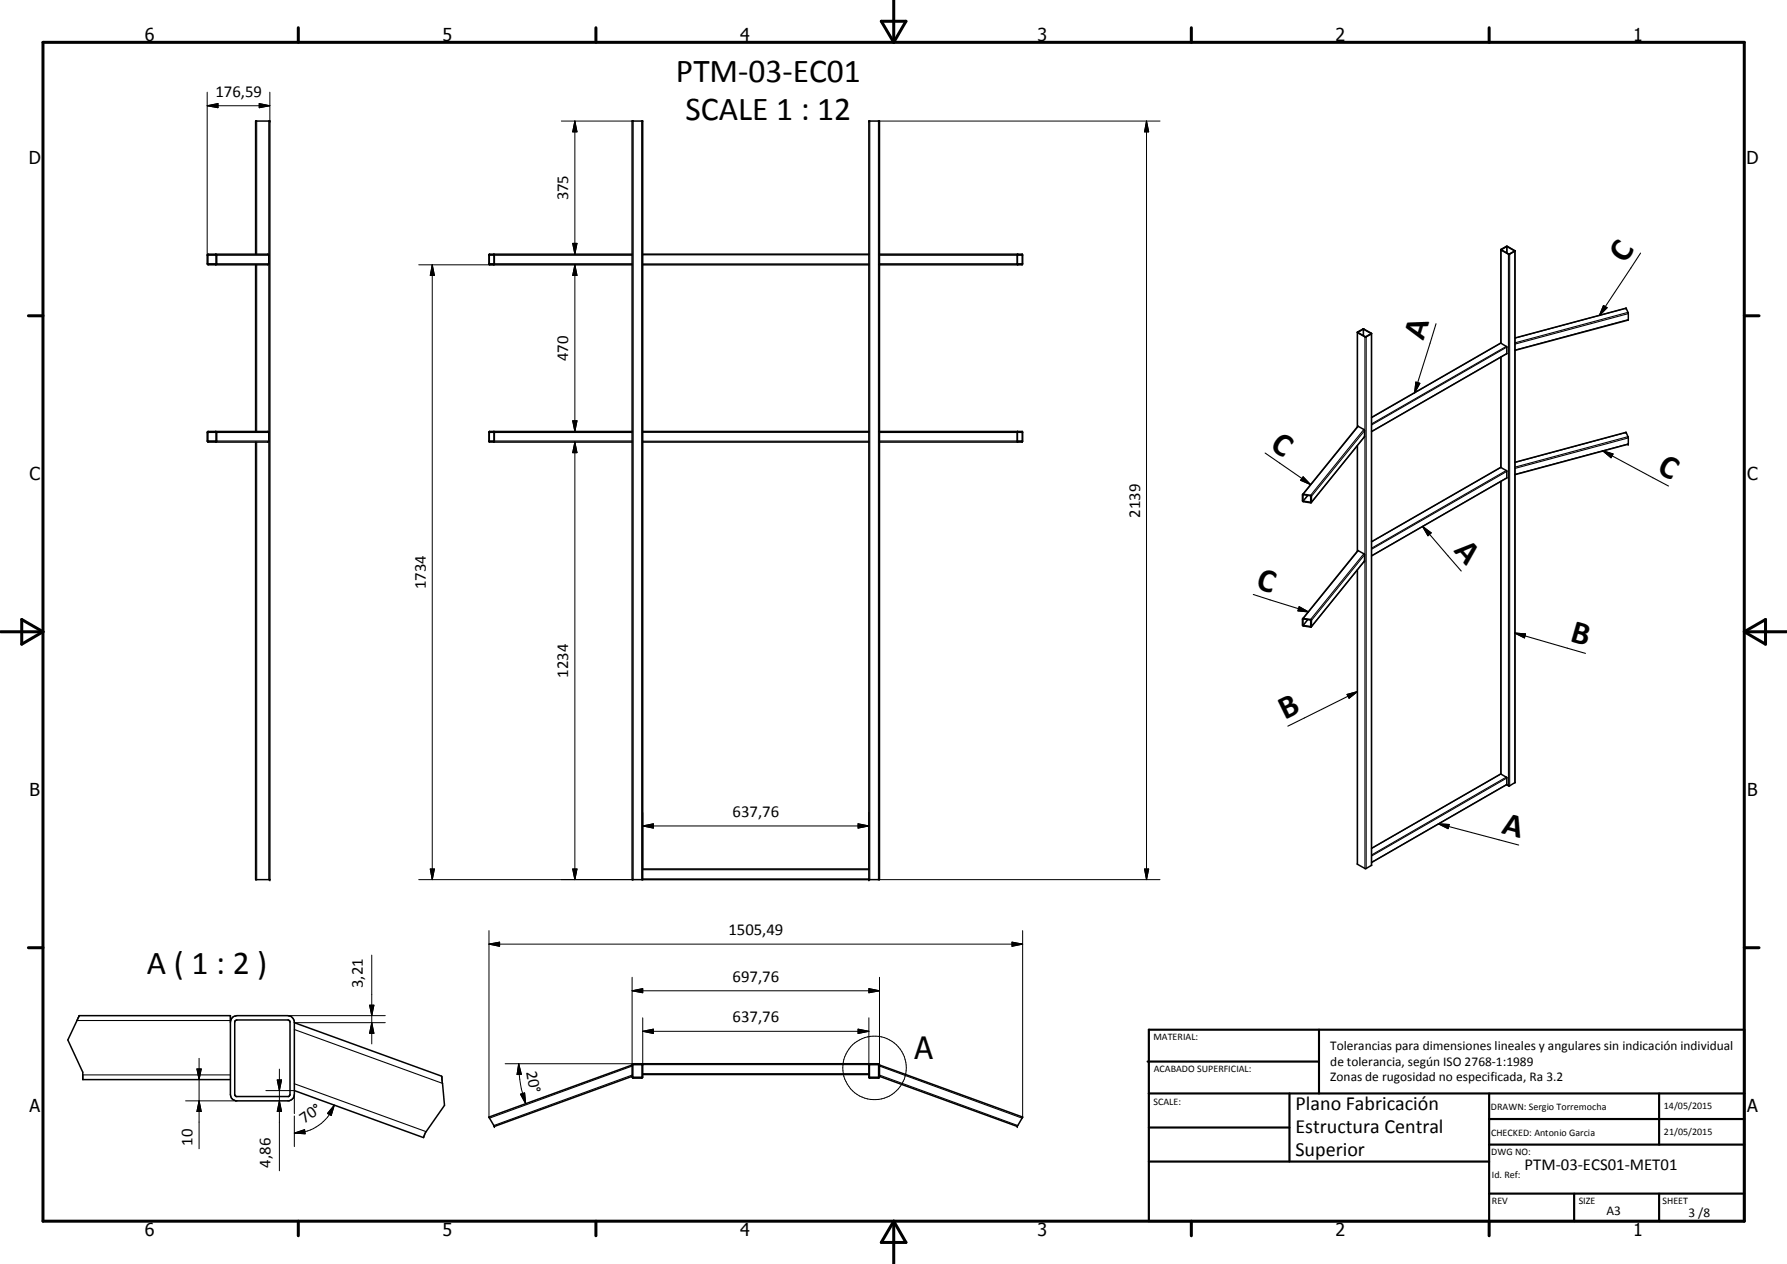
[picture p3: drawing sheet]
<svg xmlns="http://www.w3.org/2000/svg" width="420mm" height="297mm" viewBox="0 0 420 297" stroke-linecap="round" stroke-linejoin="round" font-family="sans-serif">
<g fill="none" stroke="#000" stroke-width=".35">
<path d="M48.9 59.7h14.1l.2 .3v2l-.3 .2h-13.9l-.3-.2v-2zM48.9 59.9h1.8v2.2l-1.8-.1zM50.8 59.7l.2 .3v2l-.3 .2M60.1 59.7v-31.3h3.3v178.3h-3.3v-102.8M115.1 59.9h1.1l-.1 2.2-1-.1zM116.2 59.7v.1M116.2 59.8v.1M116.2 59.9v2.2l-.1 .1M148.6 59.7h-33.5l-.1 .2v2.2l.1 .1h33.5M151.1 59.7h53.2M206.8 59.7h33.6v.2v2.2l-.1 .1h-33.5M239.2 59.7v2.4l.1 .1"/>
<path d="M239.3 59.9h1v2.2l-1.1-.1zM352.9 58.7l1.8 1.1 1.5-.8M353 58.7l1.4-.7 1.7 1-1.3 .7zM60.1 62.2v39.2M151.1 62.2h53.2M319.1 78.1l1.9 1.1 1.5-.8M319.3 78.1l1.3-.7 1.8 1-1.4 .7zM319.3 78.1h.1M356.2 79.4l26.1-7 .6 1.3-.1 1.5-26.6 7.1M352.9 80.6l1.3 .8v1.7l-31.7 18.3M352.9 80.6l-30.4 17.5M352.9 80.6v-21.9l1.5-.8 1.8 1v125"/>
<path d="M352.9 83.9v26M48.9 101.4h14.1l.2 .2v2l-.2 .3h-14.1l-.2-.3v-2zM49 101.6h1.8l-.1 2.1-1.8-.1zM50.8 101.4l.2 .2v2l-.2 .3M115.1 101.6h1.1v2.1h-1.1M115.1 101.6v2.1M115.1 101.6h.1M115.1 103.7h.1M116.2 101.4v2.5M148.6 101.4h-33.5l-.1 .1 .1 2.4h33.5M151.1 101.4h53.2M151.1 103.9h53.2"/>
<path d="M206.8 101.4h33.6v.1v2.4h-33.6M239.2 101.4v2.5M240.3 101.6h-1.1v2l1.1 .1M240.3 101.6v2.1M240.3 101.6h.1M240.3 103.7h.1M306.3 116.2l-.1 1.5 .2 .2 1.9 .2M306.3 116.2l2 .3v1.6M306.3 116.2l12.9-16 1.5 .7 .1 .2v1.6l-12.5 15.4M306.4 116.2v1.6M306.4 117.8h.1M306.4 116.2h.1"/>
<path d="M306.4 116.2l1.8 .3v1.5l-1.8-.2M319.1 100.3v-22.2l1.5-.8 1.9 1.1v125M319.1 104.7v24.8M352.9 109.9l1.3 .7v1.8l-31.7 18.2M352.9 109.9l-30.4 17.4M352.9 113.2v68.7M356.2 108.6l26.1-7 .5 1.1v1.7l-26.6 7.1M319.1 133.9v69.2l1.9 1 1.4-.7M306.3 145.4l2 .3v1.6M306.3 145.4l-.1 1.5 .2 .2 1.9 .2M306.3 145.4l12.9-16 1.5 .7 .1 .2v1.5l-12.5 15.5M306.4 145.5l1.7 .2 .1 1.5-1.8-.3z"/>
<path d="M306.4 145.5h.1M352.9 181.9l-30.4 17.4M352.9 181.9l1.3 .8v1.7M354.2 184.4l-31.7 18.3M356.2 183.9l-1.3 .8-.7-.3M356.2 183.9h.1M151.1 204.2h53.2M151.1 206.7v-178.3h-2.5v178.3h58.2v-178.3h-2.5v178.3M322.4 203.4h.1M55.3 239.9l.4-.2h12l.4 .2 .1 17.3-.2 .4-12.5 .1-.2-.2zM54.2 240.2a1.6 1.6 0 0 1 1.5-1.5h12a1.6 1.6 0 0 1 1.5 1.5v17l-.3 .9-.9 .6h-12.6l-1-.6-.2-.9v-18.5h-35.6l-2.7 5.7 3.6 7.6v1.7h34.7M69.2 240.3l34.6 12.6 .7 6.9-4.5 6.4-.4 1.1-30.4-11"/>
<path d="M148.6 250.3l-33.6 12.2 1.2 2.2M148.6 252.9l-32.4 11.8M148.8 250.2h2.1v3h-2.1zM151.1 252.5h53.2M204.3 250.1l.2-.1 2.2 .1v3.2h-2.4v-3.3h-53.2l-.1 3.3h-2.3v-3.2l2.2-.1 .2 .2M204.4 250.2h2.2v3l-2.2-.1zM206.8 250.3l33.6 12.2-1.2 2.2M206.8 252.9l32.4 11.8M116.2 264.7h.1M239.2 264.7h.1"/>
</g>
<g fill="none" stroke="#000" stroke-width=".25">
<path d="M60.4 28.4v31.3M63.2 28.4v178.3M148.9 28.4v178.3M150.9 28.4v178.3M204.5 28.4v178.3M206.5 28.4v178.3M48.9 60h1.9M51 60h12.2M115.1 60h1.1M116.2 60h32.4M151.1 59.9h53.2M206.8 60h33.6"/>
<path d="M352.9 58.8v21.9M353 58.7h.1M354.2 58v1.4M354.4 58v1.5M354.7 59.7v125M355 59.7v125M356.1 58.9v.1M356.1 59.1v124.8M385.7 59.5l-9.7 14.7M48.9 62h1.9M51 62h12.2M60.4 62.2v39.2"/>
<path d="M115.1 62h1.1M116.2 62h32.4M151.1 62h53.2M206.8 62h33.6M319.2 78.2v22M319.3 78.1h.1M320.5 77.4v1.4M320.6 77.4v1.5M320.9 79.2v124.9M321.2 79.2v124.9M322.4 78.4h.1M322.4 78.5v124.9"/>
<path d="M337.6 76.1l-5 16.2M377 71.8l.9 .5-1.9 1.9zM382.3 72.4l-26.1 7.1M382.8 73.4l-26.6 7.2M382.9 75.1l-26.7 7.2M382.9 73.7l-26.7 7.2M332.9 89.8l.9 .3-1.2 2.2zM352.9 80.6l-30.4 17.6M352.9 83.9v26M354.1 81.4l-31.6 18.2M354.3 83.1l-31.8 18.3M354.3 81.6l-31.8 18.3"/>
<path d="M48.9 103.6h1.9M48.9 101.6h1.9M51 103.6h12.2M51 101.6h12.2M60.4 103.9v102.8M115.1 103.6h1.1M115.1 101.6h1.1M116.2 103.6h32.4M116.2 101.6h32.4M151.1 101.6h53.2M151.1 103.7h53.2M206.8 103.6h33.6"/>
<path d="M206.8 101.6h33.6M297.5 106.5l10.6 7.4M306.4 112.1l1.7 1.8-2.3-1zM306.4 116.2v.1M307.4 116.4l-1 1.3M307.5 116.5l-1.1 1.3M308.2 118h-.1M319.2 104.6v24.8M319.4 100.2l-13 15.9M320.7 100.9l-12.6 15.5M320.8 102.6l-12.5 15.4M320.8 101.2l-12.5 15.4"/>
<path d="M352.9 109.9l-30.4 17.4M352.9 113.1v68.8M354.1 110.6l-31.6 18.2M354.3 110.8l-31.8 18.3M354.3 112.3l-31.8 18.3M376.8 105.9l2.5 .8-.5 .9zM376.8 105.9l15.5 8.3M382.3 101.6l-26.1 7.1M382.8 102.6l-26.6 7.2M382.9 104.3l-26.7 7.2M382.9 102.9l-26.7 7.2M294.7 139.7l13 4.1"/>
<path d="M319.2 133.9v69.2M319.4 129.4l-13 15.9M320.7 130.1l-12.6 15.5M320.8 131.8l-12.5 15.4M320.8 130.4l-12.5 15.4M334.5 123.7l2 1.5-.8 .7zM334.5 123.7l9.1 10.5M305.5 142.6l2.2 1.2-2.5-.2zM306.4 145.5h.1M307.4 145.6l-1 1.3M307.5 145.6l-1.1 1.4M308.2 147.2h-.1"/>
<path d="M356.1 148.8l2.6 .2-.3 .9zM356.1 148.8l16.7 4.7M316.7 163.2l2.5-.7-2 1.6zM319.2 162.5l-16.4 8.1M338.2 193.6l2.5 .2-.2 .9zM338.2 193.6l18.9 5M352.9 181.9l-30.4 17.5M354.1 182.6l-31.6 18.3M354.3 182.8l-31.8 18.4M354.3 184.3l-31.8 18.3M151.1 204.4h53.2M151.1 206.5h53.2"/>
<path d="M18.1 239.8h36.1M19.5 252.6h34.7M69.2 254.7l31 11.2M69.2 241.9l34.8 12.7M148.6 250.5l-33.5 12.3M148.6 252.6l-32.5 11.9M151.1 252.3h53.2M151.1 250.2h53.2M206.8 250.5l33.5 12.3M206.8 252.6l32.5 11.9"/>
</g>
<g fill="#000">
<circle cx="63.4" cy="28.4" r=".18"/>
<circle cx="204.3" cy="28.4" r=".18"/>
<circle cx="353" cy="58.7" r=".18"/>
<circle cx="322.4" cy="78.4" r=".18"/>
<circle cx="382.3" cy="72.4" r=".18"/>
<circle cx="382.3" cy="101.6" r=".18"/>
<circle cx="382.8" cy="104.4" r=".18"/>
<circle cx="320.8" cy="131.8" r=".18"/>
<circle cx="63.4" cy="206.7" r=".18"/>
<circle cx="204.3" cy="206.7" r=".18"/>
<circle cx="116.2" cy="264.7" r=".18"/>
<circle cx="239.2" cy="264.7" r=".18"/>
</g>
<g fill="none" stroke="#000" stroke-width=".71">
<path d="M10.1 9.9h400v277.1h-400zM70.1 6.5v3.4M140.1 6.5v3.4M207.2 5h5.8l-2.9 4.9zM210.1 0v9.9M280.1 6.5v3.4M350.1 6.5v3.4M6.7 74.2h3.4M410.1 74.2h3.5M.1 148.5h10M5.1 145.6l5 2.9-5 2.9zM410.1 148.5h10"/>
<path d="M410.1 148.5l5-2.9v5.8zM6.7 222.7h3.4M410.1 222.7h3.5M70.1 287v3.4M140.1 287v3.4M210.1 287v10M210.1 287l2.9 5h-5.8zM280.1 287v3.4M350.1 287v3.4"/>
</g>
<g fill="none" stroke="#000" stroke-width=".51">
<path d="M269.8 249.5h40.3M270.1 242h140v45h-140zM270.1 257h140M303.2 257v16M310.1 242v15M350.1 257v30M390.1 257v12M270.1 265h33.1M270.1 273h80M350.1 269h60M350.1 263h60M350.1 280.5h60"/>
<path d="M370.1 280.5v6.5M390.1 280.5v6.5"/>
</g>
<g fill="none" stroke="#000" stroke-width=".24">
<path d="M48.7 24.8l2.6-.5v1zM48.7 24.8h14.7M48.7 21.7v38.3M60.9 24.3l2.5 .5-2.5 .5zM63.4 21.7v6.7M132 28.4h16.9M135.2 28.4l.5 2.6h-1zM135.2 28.4v31.3M206.8 28.4h65.9M269.6 28.4l.5 2.6h-1zM269.6 28.4v178.3M134.7 57.2h1l-.5 2.5z"/>
<path d="M98.5 62.2h17.6M101.6 62.2l.5 2.5h-.9zM101.6 62.2v144.5M135.2 62.2l.5 2.5h-1zM135.2 62.2v39.2M134.7 98.9h1l-.5 2.5zM135.2 103.9l.5 2.5h-1zM135.2 103.9v102.8M151.1 194.1l2.5-.5v1zM151.1 194.1h53.2M151.1 190.9v13.3M201.7 193.6l2.6 .5-2.6 .5z"/>
<path d="M204.3 190.9v13.3M98.5 206.7h50.4M101.2 204.2h.9l-.5 2.5zM115 218.7v43.8M134.7 204.2h1l-.5 2.5zM206.8 206.7h65.9M240.4 218.7v43.8M269.1 204.2h1l-.5 2.5zM67.7 238.7h22.9M86.9 236.2h1l-.5 2.5zM87.4 224.5v20.8M115 221.9l2.5-.5v1z"/>
<path d="M115 221.9h125.4M148.6 232.8l2.5-.5v1zM148.6 232.8h58.2M148.6 229.7v20.5M151.1 239.2v10.8M204.3 232.3l2.5 .5-2.5 .5zM204.3 239.2v10.8M206.8 229.7v20.5M237.9 221.4l2.5 .5-2.5 .5zM43.6 258.7h12.1M46.3 251.2h1l-.5 2.5zM46.8 258.7l.5 2.5h-1z"/>
<path d="M46.8 248.7v21.3M62.5 256.3h6.7M65.2 253.8h1l-.5 2.5zM65.7 258.7l.5 2.5h-1zM65.7 251.2v23.9M69.2 240.3h21.4M69.2 257.2v4.5M78.6 259.7l-.7 2.4-.9-.4zM78.6 259.7a10.1 10.1 0 0 1-3.7 4.8l-1.2 .7a10.3 10.3 0 0 1-4.5 1.1M87.4 240.3l.5 2.5h-1zM118.8 250h30.1M122 250l.6 2.5h-1z"/>
<path d="M122 250l.2 3.6a24.8 24.8 0 0 0 1.4 5.8M122.4 257.1l.9-.3 .3 2.6zM151.1 242.4l2.5-.5v1zM151.1 242.4h53.2M201.7 241.9l2.6 .5-2.6 .5zM69.2 266.3l2.4-.8 .1 .9zM69.2 262.3v7.2"/>
<circle cx="205.6" cy="250.9" r="7.5"/>
</g>
<g fill="#000">
<path d="M48.7 24.8l2.6-.5v1zM60.9 24.3l2.5 .5-2.5 .5zM135.2 28.4l.5 2.6h-1zM269.6 28.4l.5 2.6h-1zM134.7 57.2h1l-.5 2.5zM101.6 62.2l.5 2.5h-.9zM135.2 62.2l.5 2.5h-1zM377 71.8l.9 .5-1.9 1.9zM134.7 98.9h1l-.5 2.5zM332.9 89.8l.9 .3-1.2 2.2zM135.2 103.9l.5 2.5h-1zM306.4 112.1l1.7 1.8-2.3-1z"/>
<path d="M376.8 105.9l2.5 .8-.5 .9zM334.5 123.7l2 1.5-.8 .7zM305.5 142.6l2.2 1.2-2.5-.2zM356.1 148.8l2.6 .2-.3 .9zM316.7 163.2l2.5-.7-2 1.6zM151.1 194.1l2.5-.5v1zM201.7 193.6l2.6 .5-2.6 .5zM338.2 193.6l2.5 .2-.2 .9zM101.2 204.2h.9l-.5 2.5zM134.7 204.2h1l-.5 2.5zM269.1 204.2h1l-.5 2.5zM86.9 236.2h1l-.5 2.5z"/>
<path d="M115 221.9l2.5-.5v1zM148.6 232.8l2.5-.5v1zM204.3 232.3l2.5 .5-2.5 .5zM237.9 221.4l2.5 .5-2.5 .5zM46.3 251.2h1l-.5 2.5zM65.2 253.8h1l-.5 2.5zM87.4 240.3l.5 2.5h-1zM122.4 257.1l.9-.3 .3 2.6zM122 250l.6 2.5h-1zM151.1 242.4l2.5-.5v1zM201.7 241.9l2.6 .5-2.6 .5zM46.8 258.7l.5 2.5h-1z"/>
<path d="M65.7 258.7l.5 2.5h-1zM69.2 266.3l2.4-.8 .1 .9zM78.6 259.7l-.7 2.4-.9-.4z"/>
</g>
<g font-size="7.9">
<text x="158.9" y="19.2">PTM-03-EC01</text>
<text x="161.2" y="28.2">SCALE 1 : 12</text>
<text x="382.1" y="62.1" transform="rotate(-57 382.1 62.1)">C</text>
<text x="334.7" y="80.2" transform="rotate(-73 334.7 80.2)">A</text>
<text x="298.4" y="105.2" transform="rotate(35 298.4 105.2)">C</text>
<text x="389.4" y="110.8" transform="rotate(28 389.4 110.8)">C</text>
<text x="341.7" y="129.5" transform="rotate(49 341.7 129.5)">A</text>
<text x="295.1" y="138.2" transform="rotate(17 295.1 138.2)">C</text>
<text x="369" y="150.7" transform="rotate(16 369 150.7)">B</text>
<text x="302.1" y="169.2" transform="rotate(-26 302.1 169.2)">B</text>
<text x="352.9" y="195.8" transform="rotate(15 352.9 195.8)">A</text>
<text x="34.5" y="228.9">A ( 1 : 2 )</text>
</g>
<text font-size="7.2" x="215" y="248.9">A</text>
<g font-size="4.7">
<text x="304.6" y="260.8">Plano Fabricación</text>
<text x="304.6" y="266.2">Estructura Central</text>
<text x="304.6" y="271.6">Superior</text>
</g>
<g font-size="4.2">
<text x="34" y="9.6">6</text>
<text x="104" y="9.6">5</text>
<text x="174" y="9.6">4</text>
<text x="244" y="9.6">3</text>
<text x="314" y="9.6">2</text>
<text x="384" y="9.6">1</text>
<text x="6.8" y="38.7">D</text>
<text x="410.6" y="38.7">D</text>
<text x="7" y="112.9">C</text>
<text x="410.8" y="112.9">C</text>
<text x="7" y="187.1">B</text>
<text x="410.8" y="187.1">B</text>
<text x="7" y="261.4">A</text>
<text x="410.8" y="261.4">A</text>
<text x="34" y="290.4">6</text>
<text x="104" y="290.4">5</text>
<text x="174" y="290.4">4</text>
<text x="244" y="290.4">3</text>
<text x="314" y="290.4">2</text>
<text x="384" y="290.4">1</text>
</g>
<g font-size="3.9">
<text x="50.7" y="22.8">176,59</text>
<text x="133.6" y="47.1" transform="rotate(-90 133.6 47.1)">375</text>
<text x="133.6" y="84.8" transform="rotate(-90 133.6 84.8)">470</text>
<text x="268" y="121.6" transform="rotate(-90 268 121.6)">2139</text>
<text x="100.1" y="138.5" transform="rotate(-90 100.1 138.5)">1734</text>
<text x="133.6" y="159.3" transform="rotate(-90 133.6 159.3)">1234</text>
<text x="172.2" y="192">637,76</text>
<text x="171.3" y="219.8">1505,49</text>
<text x="85.3" y="232.2" transform="rotate(-90 85.3 232.2)">3,21</text>
<text x="172.2" y="230.8">697,76</text>
<text x="172.2" y="240.3">637,76</text>
<text x="123.7" y="251.8" transform="rotate(80 123.7 251.8)">20°</text>
<text x="45.3" y="269.2" transform="rotate(-90 45.3 269.2)">10</text>
<text x="71.5" y="264.2" transform="rotate(-35 71.5 264.2)">70°</text>
<text x="63.6" y="274.4" transform="rotate(-90 63.6 274.4)">4,86</text>
<text x="358.5" y="275">PTM-03-ECS01-MET01</text>
</g>
<g font-size="3.1">
<text x="312.7" y="246.8">Tolerancias para dimensiones lineales y angulares sin indicación individual</text>
<text x="312.7" y="250.4">de tolerancia, según ISO 2768-1:1989</text>
<text x="312.7" y="254">Zonas de rugosidad no especificada, Ra 3.2</text>
<text x="377.7" y="285.6">A3</text>
<text x="397" y="285.9">3 /8</text>
</g>
<g font-size="2.4">
<text x="271.2" y="244.4">MATERIAL:</text>
<text x="271.3" y="252">ACABADO SUPERFICIAL:</text>
<text x="271.2" y="259.7">SCALE:</text>
<text x="350.6" y="260.8">DRAWN: Sergio Torremocha</text>
<text x="391.2" y="260.6">14/05/2015</text>
<text x="350.6" y="267">CHECKED: Antonio Garcia</text>
<text x="391.2" y="266.7">21/05/2015</text>
<text x="350.6" y="271.4">DWG NO:</text>
<text x="350.8" y="276.9">Id. Ref:</text>
<text x="350.8" y="282.8">REV</text>
<text x="371.2" y="282.9">SIZE</text>
<text x="390.9" y="282.9">SHEET</text>
</g>
</svg>
